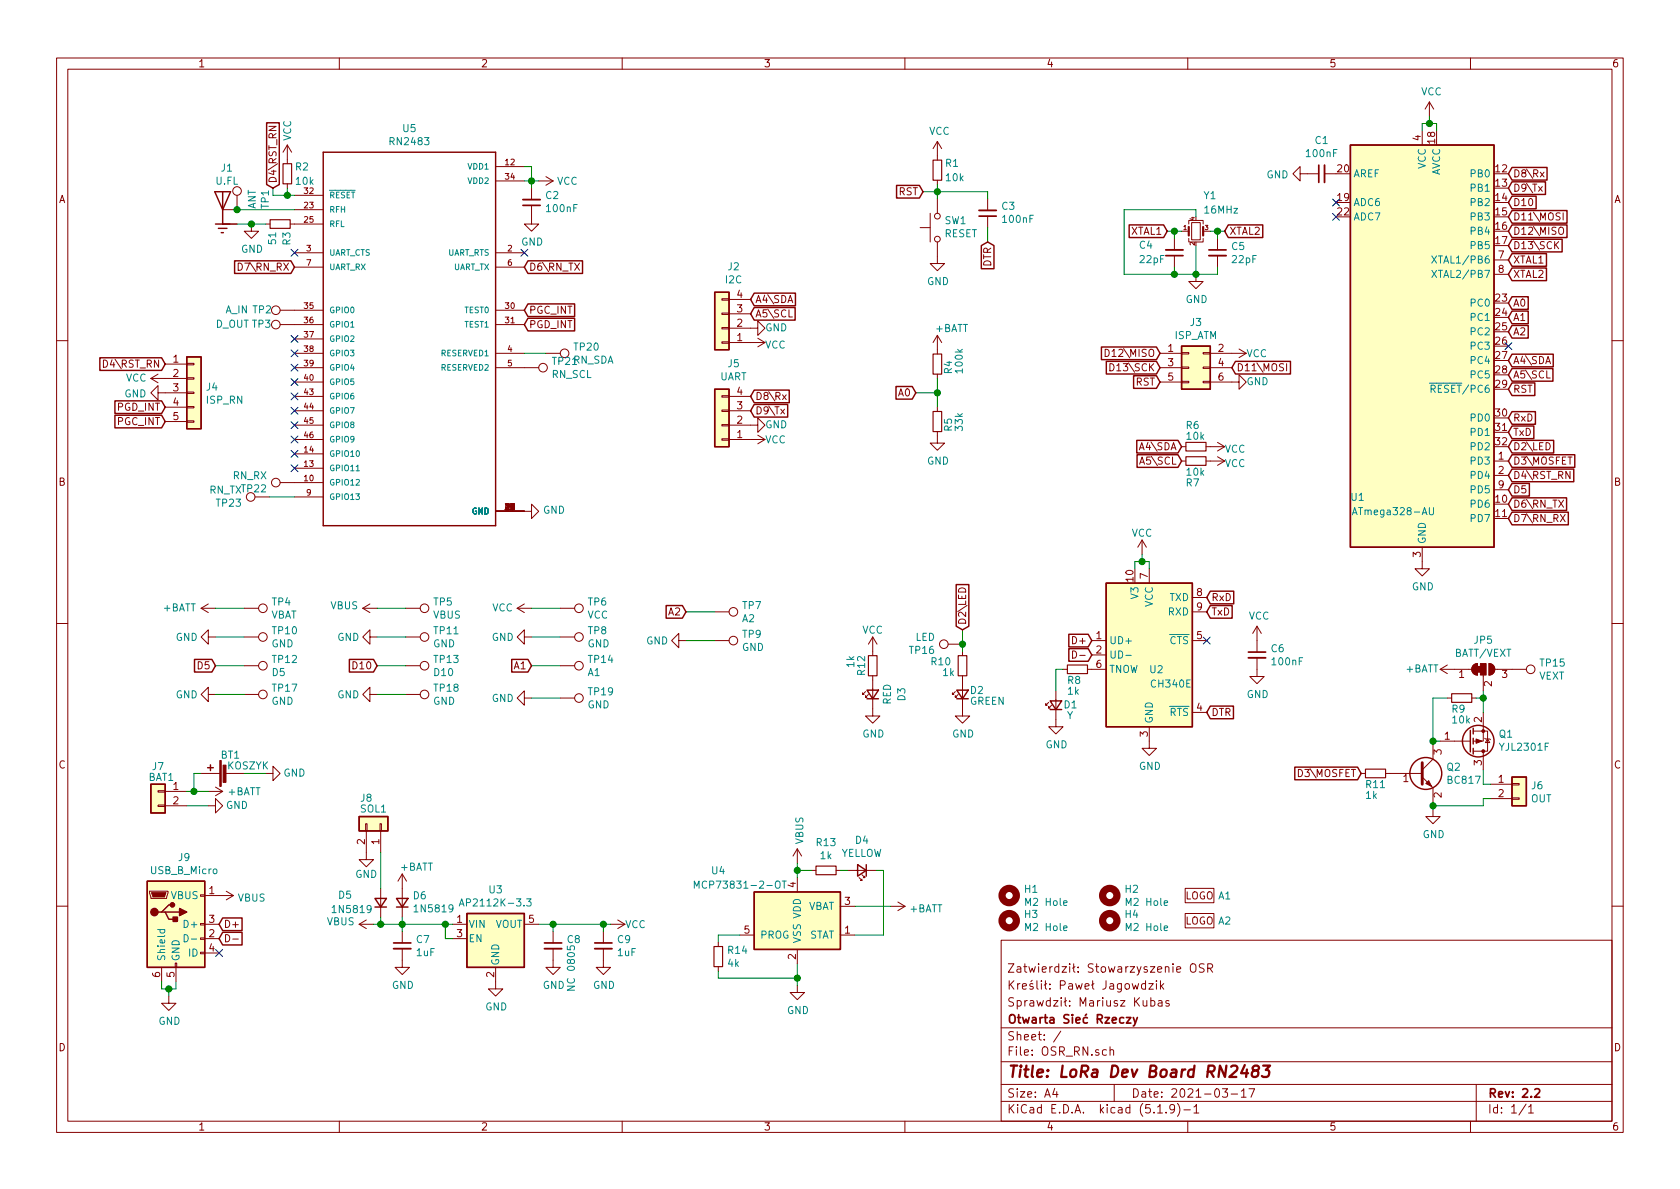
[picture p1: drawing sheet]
<svg xmlns="http://www.w3.org/2000/svg" width="297mm" height="210mm" viewBox="0 0 297 210" stroke-linecap="round" stroke-linejoin="round" font-family="sans-serif">
<g fill="none" stroke="#840000" stroke-width=".18">
<path d="M10 10.3h277v189.9h-277zM12 12.2h273v186.1h-273zM60 10.3v1.9M110 10.3v1.9M160 10.3v1.9M210 10.3v1.9M252.7 18l-.7 1.3M252.7 18v2.6M252.7 18l.8 1.3M260 10.3v1.9M39.4 39.6h2.5M41.9 34.5v2.6h-2.5"/>
<path d="M44.4 39.6v1.3h1.3l-1.3 1.3-1.2-1.3h1.2M47 39.6h.8M50.8 25.6v3.4M50.8 32.5v.8M50.8 25.6l-.8 1.3M50.8 25.6l.8 1.3M51.3 39.6h5.8M52.1 37.1h5M52.1 34.5h5M87.6 32h5.1M87.6 29.5h5.1M94 36.3v3.3h1.2l-1.2 1.3-1.3-1.3h1.3"/>
<path d="M94 33.3v2M95.2 32h2.6M96.5 31.2l1.3 .8M97.8 32l-1.3 .8M164.5 37.7v5.1M165.7 25v3.3M165.7 31.9v.7M165.7 35.2v2.5M165.7 25l-.7 1.3M165.7 25l.8 1.3M174.6 35.2v2M174.6 38.2v2.1"/>
<path d="M210.2 39.6v-.6h2.5v.6M210.7 39.4h1.5v3h-1.5zM229.9 30.7v-1.2l-1.3 1.2 1.3 1.3v-1.3h3.3M234.2 30.7h2M251.5 23.1v2.5M276.4 37.6v1.3M49.5 57.4h7.6M49.5 54.9h7.6M52.1 44.7h5M52.1 47.2h5M52.1 59.9h5M87.6 57.4h5.1"/>
<path d="M87.6 54.9h5.1M87.6 44.7h5.1M87.6 47.2h5.1M127.6 52.8h1.3v.3h-1.3zM127.6 55.4h1.3v.2h-1.3zM127.6 57.9h1.3v.3h-1.3zM128.9 58h5.1v-1.2l1.3 1.2-1.3 1.3v-1.3M128.9 55.5h3.8M128.9 53h3.8M134 59.8l1.3 .8M162.7 40.3h1.8M165.7 42.8v3.8h1.3l-1.3 1.3-1.2-1.3h1.2"/>
<path d="M165.7 59.3v3.3M165.7 59.3l-.7 1.3M165.7 59.3l.8 1.3M207.6 42.2v2M207.6 45.2v2M208.9 40.9h1.3M210.2 42.2v.6h2.5v-.6M211.5 48.5v1.3h1.2l-1.2 1.2-1.3-1.2h1.3M212.7 40.9h1.3M215.3 42.2v2M215.3 45.2v2M264.2 46h2.5"/>
<path d="M264.2 48.5h2.5M275.1 43.3l.5 .7M275.6 42.7l-.7 .8M275.7 40.4l.2-.2a.47 .47 0 0 1 .6 .4l-.1 .7-.3 .1h-.3a1 1 0 0 1-.1-1zM10 60.2h2M26.7 66.9l1.2 .8M26.7 66.9h6.3M27.9 69.5v-1.3l-1.2 1.3 1.2 1.2v-1.2h5.1M27.9 66.2l-1.2 .7M29.2 64.4h3.8M29.2 72h3.8M29.2 74.5h3.8"/>
<path d="M33 74.4h1.3v.3h-1.3zM33 71.9h1.3v.2h-1.3zM33 66.8h1.3v.3h-1.3zM33 64.3h1.3v.2h-1.3zM33 69.3h1.3v.3h-1.3zM52.1 62.5h5M52.1 65h5M52.1 67.6h5M52.1 77.7h5M52.1 75.2h5M52.1 72.6h5M52.1 70.1h5"/>
<path d="M87.6 62.5h5.1M87.6 65h7.6M96.5 62.5h2.6M127.6 60.4h1.3v.3h-1.3zM127.6 70h1.3v.2h-1.3zM127.6 72.5h1.3v.3h-1.3zM127.6 77.6h1.3v.2h-1.3zM127.6 75.1h1.3v.2h-1.3zM128.9 75.2h5.1v-1.3l1.3 1.3-1.3 1.2v-1.2M128.9 60.6h6.4M128.9 77.7h6.4M128.9 72.6h3.8"/>
<path d="M128.9 70.1h3.8M134 77l1.3 .7M135.3 60.6l-1.3 .7M135.3 77.7l-1.3 .8M165.7 76.3v2.1h1.3l-1.3 1.2-1.2-1.2h1.2M165.7 66.2v.7M165.7 72v.8M195.4 61.8a.64 .64 0 0 1 .7 .6 .64 .64 0 0 1-.7 .6zM196.2 64.3a.64 .64 0 0 1 .8 .6 .64 .64 0 0 1-.8 .7zM205.1 62.5h3.8M205.1 65h3.8M205.1 67.6h3.8"/>
<path d="M208.9 67.4h1.3v.3h-1.3zM208.9 62.4h1.3v.2h-1.3zM208.9 64.9h1.3v.2h-1.3zM208.9 79h.8M212.7 67.4h1.3v.3h-1.3zM212.7 62.4h1.3v.2h-1.3zM212.7 64.9h1.3v.2h-1.3zM213.2 79h3.3M214 67.6h5.1v-1.3l1.2 1.3-1.2 1.2v-1.2M214 62.5h6.3M214 65h3.8M215.3 78.2l1.2 .8"/>
<path d="M216.5 79l-1.2 .8M219.1 61.7l1.2 .8M220.3 62.5l-1.2 .7M227.5 64.3v1.3M285 60.2h2M45.1 87.9h2.5M49.5 85.3h7.6M52.1 87.9h5M52.1 80.3h5M52.1 82.8h5M87.6 90.4h6.4v-1.3l1.2 1.3-1.2 1.3v-1.3M201.9 95.5l-.7 1.3"/>
<path d="M201.9 95.5v2.5M201.9 95.5l.8 1.3M208.9 81.5h.8M213.2 81.5h3.3M215.3 80.8l1.2 .7M216.5 81.5l-1.2 .8M251.5 96.8v3.8h1.2l-1.2 1.2-1.3-1.2h1.3M264.2 81.5h2.5M264.2 84.1h2.5M264.2 86.6h2.5M10 110.3h2M35.6 107.6h2.5"/>
<path d="M35.6 107.6l1.2 .7M36.8 112.6v-1.2l-1.2 1.2 1.2 1.3v-1.3h1.3M36.8 106.8l-1.2 .8M43.2 112.6h2.5M43.2 117.7h2.5M43.2 107.6h2.5M64.1 107.6h2.6M64.1 107.6l1.3 .7M65.4 112.6v-1.2l-1.3 1.2 1.3 1.3v-1.3h1.3M65.4 106.8l-1.3 .8M71.8 112.6h2.5M71.8 117.7h2.5"/>
<path d="M71.8 107.6h2.5M91.4 107.6h2.6M91.4 107.6l1.3 .7M92.7 112.6v-1.2l-1.3 1.2 1.3 1.3v-1.3h1.3M92.7 106.8l-1.3 .8M99.1 112.6h2.5M99.1 117.7h2.5M99.1 107.6h2.5M120 113.3v-1.3l-1.3 1.3 1.3 1.2v-1.2h1.3M126.4 108.2h2.5M126.4 113.3h2.5M154.3 119.5v7.1h1.3l-1.3 1.3-1.3-1.3h1.3"/>
<path d="M154.3 112.6v3.3M154.3 112.6l-.8 1.3M154.3 112.6l.8 1.3M167.6 113.9h2.6M170.2 119.5v7.1h1.2l-1.2 1.3-1.3-1.3h1.3M170.2 115.2v.7M188 118.4h.7M189.6 115.1a.64 .64 0 0 1 .8 .6 .64 .64 0 0 1-.8 .7zM190.9 115.9h1M192.3 118.4h3.3M193 113.3h2.6M193 115.8h2.6"/>
<path d="M203.2 100.6v2.5M210.8 108.2h2.6M210.8 113.3h2.6M210.8 105.7h2.6M222.2 116.3v3.3h1.3l-1.3 1.3-1.2-1.3h1.2M222.2 110.7l-.7 1.3M222.2 110.7v4.6M222.2 110.7l.8 1.3M254.6 118.4h5.6M254.6 118.4l1.3 .7M255.9 117.6l-1.3 .8M260.6 117.6l.6-.3v2.1a1.02 1.02 0 0 1-.9-.7 1.02 1.02 0 0 1 .3-1.1z"/>
<path d="M262.3 119.4v2.8M263.3 117.3a1.02 1.02 0 0 1 1 1.1 1.02 1.02 0 0 1-1 1zM264.3 118.4h5.6M285 110.3h2M27.9 139.8h1.3v.3h-1.3zM29.2 139.9h3.8M35.6 136.8h3.3M36.8 122.8v-1.3l-1.2 1.3 1.2 1.3v-1.3h1.3M36.8 139.9h2.6M38.1 139.2l1.3 .7M39.4 139.9l-1.3 .8M39.9 136.8h3.3"/>
<path d="M43.2 122.8h2.5M47 136.8h1.3v-1.3l1.2 1.3-1.2 1.2v-1.2M65.4 122.8v-1.3l-1.3 1.3 1.3 1.3v-1.3h1.3M71.8 122.8h2.5M92.7 123.4v-1.2l-1.3 1.2 1.3 1.3v-1.3h1.3M99.1 123.4h2.5M153 122.3l-.5 .5v-.3v.3h.3M153.5 122.8l-.5 .5v-.2v.2h.3M168.9 122.3l-.5 .5v-.3v.3h.3M169.4 122.8l-.5 .5v-.2v.2h.3M185.4 124.2l-.5 .5v-.2v.2h.3M185.9 124.7l-.5 .5v-.2v.2h.3"/>
<path d="M186.7 122.2v6.3h1.3l-1.3 1.3-1.3-1.3h1.3M203.2 128.5v3.8h1.3l-1.3 1.3-1.3-1.3h1.3M210.8 126h2.6M240.7 136.8h.7M245 136.8h6.5M251.5 137.4l1.9 1.9v2.6M253.4 131.7v2.5l-1.9 1.9M254.6 131.1h5.4M255.9 123.4h.8M260.2 123.4h.8M260.5 129.3h2.5v3.5h-2.5M262.3 126v5.1h-1.8"/>
<path d="M262.3 132.8v3.3M262.5 130.6l.1 .1h.8l.1 .1M263 130.7l.4 .6h-.8zM263.5 138.7h3.8M267.3 138.6h1.3v.2h-1.3zM26.4 157.6h3.3v.3l-.2 1h-2.8zM27.9 142.4h1.3v.2h-1.3zM29.2 142.5h3.8M35.4 158.2h.8v.3h-.8zM36.2 158.4h5.1M36.8 142.5h1.3v-1.3l1.3 1.3-1.3 1.3v-1.3M40 157.6l1.3 .8"/>
<path d="M41.3 158.4l-1.3 .7M64.6 145.7h.3v1.2h-.3zM64.8 146.9v5.1h1.2l-1.2 1.3-1.3-1.3h1.3M67.2 145.7h.2v1.2h-.2zM67.3 146.9v3.8M67.3 157.1v5.1M71.1 154.6l-.7 1.2M71.1 154.6v7.6M71.1 154.6l.8 1.2M141 150.1v2.5M141 155.2v2.5M141 150.1l-.8 1.3"/>
<path d="M141 150.1l.7 1.3M143.5 153.9h.8M147.8 153.9h.8M149.9 153.9h5M151.9 155.2l.5 .5h-.3h.3v-.3M152.4 154.7l.5 .5h-.2h.2v-.3M158.7 159.5l1.3 .8M209.5 157.1h5.1v2.5h-5.1zM253.4 143.1v1.3h1.2l-1.2 1.3-1.3-1.3h1.3M263.5 141.2h3.8M267.3 141.1h1.3v.2h-1.3zM10 160.2h2"/>
<path d="M28.6 171.1v2.5M29.8 176.1v1.3h1.3l-1.3 1.3-1.2-1.3h1.2M31 170.3h.2v.8h-.2zM31.1 171.1v2.5M35.4 168.4h.8v.3h-.8zM35.4 165.9h.8v.2h-.8zM35.4 163.3h.8v.3h-.8zM36.2 163.4h2.5M36.2 166h2.5M36.2 168.5h2.5M39.9 165.3a.64 .64 0 0 1 .7 .6 .64 .64 0 0 1-.7 .6zM41.1 166.1h1"/>
<path d="M63.5 163.4h2.5M63.5 163.4l1.3 .8M64.8 162.7l-1.3 .7M71.1 167.8v3.3h1.3l-1.3 1.2-1.3-1.2h1.3M71.1 164.7v2M80 163.4h2.5M80 166h2.5M87.6 171.1v3.8h1.3l-1.3 1.2-1.2-1.2h1.2M92.7 163.4h2.5M97.8 167.8v3.3h1.3l-1.3 1.2-1.3-1.2h1.3M97.8 164.7v2M106.7 167.8v3.3h1.2l-1.2 1.2-1.3-1.2h1.3"/>
<path d="M106.7 164.7v2M107.9 163.4h2.6M109.2 162.7l1.3 .7M110.5 163.4l-1.3 .8M127 166.6v.8M127 170.9v.8M130.8 165.3h2.5M141 174.2v1.3h1.2l-1.2 1.3-1.3-1.3h1.3M141 167.9v2.5M148.6 160.3h2.5M148.6 165.3h2.5M157.5 160.3h2.5"/>
<path d="M160 160.3l-1.3 .7M177 166.3h108v32h-108zM199 174.1l.2-.2 .4 .2v.7l-.2 .1-.4-.1zM200.2 173.9l.3 1 .3-.7 .2 .7 .3-1M202.1 176.9v.8a.39 .39 0 0 0 .7 .1M202.5 174l-.4-.1-.3 .3 .1 .6 .2 .1 .4-.1M202.5 173.4v1.5M202.8 176.9v1M203.1 173.9h.8l-.8 1h.8M203.5 177l.4-.1 .3 .3-.1 .6-.2 .1-.4-.1M203.5 176.4v1.5M204.5 173.4v.2"/>
<path d="M204.5 173.9v1M204.8 177h.6l.1 .9M205.2 173.4v1.5M205.3 174.4l.5 .5M205.5 177.3l-.5 .1-.3 .2 .3 .3 .5-.1M205.8 173.9l-.6 .6M206.7 177l-.4-.1-.2 .2 .1 .3 .5 .1v.3h-.6M209.5 161.5h5.1v2.6h-5.1zM210.7 170.5a.5 .5 0 0 1 .5 0 .5 .5 0 0 1 .3 .4v.5a.5 .5 0 0 1-.5 .5 .5 .5 0 0 1-.5-.5v-.5zM212.9 170.5l-.6-.1-.3 .3 .2 .4 .6 .3v.4l-.2 .1h-.6M213.5 171.2l.7-.1 .2-.2-.1-.3-.2-.2h-.6v1.5M213.9 171.2l.5 .7"/>
<path d="M285 160.2h2M60 198.3v1.9M110 198.3v1.9M160 198.3v1.9M177 194.8h108M177 191.8h108M177 187.8h108M177 181.8h108M186.5 192.5l-.4 1h1M186.8 193v1M187.6 182.3l-1.3 2M196.3 185.7l.2-.1 .3 .1 .1 .9"/>
<path d="M196.3 185.1v1.5M197 191.8v3M204.7 196.8h.8M206.2 196.7v.1M207.7 196l-.1 .1a.48 .48 0 0 1-.6 .1l-.2-.2 .2-.6a.48 .48 0 0 1 .6 .1 1.27 1.27 0 0 1-.2 1.2l-.4 .1M208.2 195.1a1.71 1.71 0 0 1 0 2.3M209.3 196.3h1.2M210 198.3v1.9M211.1 195.8l.4-.5v1.5M211.1 196.8h.9M216.1 192.5h.9l-.4 .6 .4 .1v.7l-.2 .1-.7-.1M217.7 193.5h1.1"/>
<path d="M219.5 193l.4-.5v1.5M219.5 194h.8M220.8 192.5h1l-.6 1.5M260 198.3v1.9M261 191.8v6.5M269.8 195.2l-1.2 2M270.3 195.8l.4-.5v1.5M270.3 196.8h.8"/>
<circle cx="41.9" cy="33.8" r=".76"/>
<circle cx="165.7" cy="38.2" r=".51"/>
<circle cx="48.8" cy="57.4" r=".76"/>
<circle cx="48.8" cy="54.9" r=".76"/>
<circle cx="165.7" cy="42.3" r=".51"/>
<circle cx="96" cy="65" r=".76"/>
<circle cx="99.8" cy="62.5" r=".76"/>
<circle cx="44.3" cy="87.9" r=".76"/>
<circle cx="48.8" cy="85.3" r=".76"/>
<circle cx="46.5" cy="107.6" r=".76"/>
<circle cx="46.5" cy="112.6" r=".76"/>
<circle cx="46.5" cy="117.7" r=".76"/>
<circle cx="75.1" cy="107.6" r=".76"/>
<circle cx="75.1" cy="112.6" r=".76"/>
<circle cx="75.1" cy="117.7" r=".76"/>
<circle cx="102.4" cy="117.7" r=".76"/>
<circle cx="102.4" cy="107.6" r=".76"/>
<circle cx="102.4" cy="112.6" r=".76"/>
<circle cx="129.7" cy="108.2" r=".76"/>
<circle cx="129.7" cy="113.3" r=".76"/>
<circle cx="166.9" cy="113.9" r=".76"/>
<circle cx="270.6" cy="118.4" r=".76"/>
<circle cx="46.5" cy="122.8" r=".76"/>
<circle cx="75.1" cy="122.8" r=".76"/>
<circle cx="102.4" cy="123.4" r=".76"/>
</g>
<g fill="none" stroke="#840000" stroke-width=".3">
<path d="M92.5 36.3h3M173.1 38.2h3M233.2 29.2v3.1M206.1 45.2h3.1M213.7 44.2h3.1M220.7 115.3h3.1M69.6 166.7h3M96.3 166.7h3M105.2 166.7h3M199.2 179.9h.7l-.7 1h.7M200.4 179.9l.3 1M201.1 179.9l-.5 1.4-.2 .1"/>
<path d="M198.7 180l-.5-.1-.2 .3v.6l.2 .1 .5-.1M271.4 192.7l.2-.2h.4l.2 .5-.9 1h.9"/>
</g>
<path d="M220.1 188.3l-.7 1.5h1.3M220.5 189.1l-.2 1.3M221.8 189.3l-.3-.2v-.3a.65 .65 0 0 1 1.1-.2v.3a.69 .69 0 0 1-.8 .4 .65 .65 0 0 0-.3 1 .66 .66 0 0 0 .8 0 .66 .66 0 0 0 .1-.8l-.2-.2M223.3 188.4h1.3l-.8 .8h.3l.3 .2a.82 .82 0 0 1-.2 .9l-.8 .1-.3-.1" fill="none" stroke="#840000" stroke-width=".41"/>
<path d="M92.5 35.3h3M173.1 37.2h3M234.2 29.2v3.1M206.1 44.2h3.1M213.7 45.2h3.1M220.7 116.3h3.1M69.6 167.8h3M96.3 167.8h3M105.2 167.8h3" fill="none" stroke="#840000" stroke-width=".33"/>
<g fill="none" stroke="#840000" stroke-width=".25">
<path d="M38 33.9h2.8l-1.4 3.2zM38.1 39.6h2.5M39.4 33.9v5.7M47.1 21.7h2.3v10.9l-1.1 .7-1.2-.7zM57.1 26.9h30.5v66.1h-30.5zM158.5 32.8h4.1l.6 1.1-.6 1.1h-4.1zM199.6 39.8h6.1l.7 1.1-.7 1.1h-6.1zM217.2 39.8h6.1v2.2h-6.1l-.7-1.1zM238.8 25.6h25.4v71.2h-25.4zM267.3 32.2h6v2.2h-6l-.6-1.1zM267.3 29.6h6.2v2.2h-6.2l-.6-1.1zM267.3 34.7h4.3v2.2h-4.3l-.6-1.1z"/>
<path d="M267.3 37.2h9.8v2.3h-9.8l-.6-1.2zM267.3 39.8h9.8v2.2h-9.8l-.6-1.1zM38.6 40.4h1.5M39.1 41.1h.4M41.5 46.1h9.9l.7 1.1-.7 1.2h-9.9zM93.3 46.1h9.7v2.3h-9.7l-.6-1.2zM93.3 56.3h8.3v2.2h-8.3l-.6-1.1zM93.3 53.7h8.3v2.3h-8.3l-.6-1.1zM126.4 51.7h2.5v10.1h-2.5zM133.3 51.8h7.3v2.3h-7.3l-.6-1.1zM133.3 54.4h7.3v2.2h-7.3l-.6-1.1zM173.5 43.4l1.1-.6 1.1 .6v4.1h-2.2z"/>
<path d="M267.3 47.4h6.1v2.2h-6.1l-.6-1.1zM267.3 44.9h6.1v2.2h-6.1l-.6-1.1zM267.3 42.3h8.9v2.2h-8.9l-.6-1.1zM267.3 52.5h2.9v2.2h-2.9l-.6-1.1zM267.3 55h2.9v2.2h-2.9l-.6-1.1zM267.3 57.6h2.9v2.2h-2.9l-.6-1.1zM17.7 63.3h10.9l.6 1.1-.6 1.1h-10.9zM20.3 73.4h8.3l.6 1.1-.6 1.2h-8.3zM20.3 70.9h8.3l.6 1.1-.6 1.1h-8.3zM33 63.1h2.6v12.7h-2.6zM126.4 68.8h2.5v10.2h-2.5zM133.3 71.5h6v2.3h-6l-.6-1.2z"/>
<path d="M133.3 69h6.2v2.2h-6.2l-.6-1.1zM158.4 68.3h2.9l.6 1.2-.6 1.1h-2.9zM194.7 61.4h9.8l.6 1.1-.6 1.1h-9.8zM195.6 63.9h8.9l.6 1.1-.6 1.1h-8.9zM200.4 66.4h4.1l.6 1.2-.6 1.1h-4.1zM201 77.9h7.3l.6 1.1-.6 1.1h-7.3zM208.9 61.2h5.1v7.6h-5.1zM218.4 63.9h9.8v2.2h-9.8l-.6-1.1zM267.3 72.8h4.2v2.2h-4.2l-.6-1.1zM267.3 75.3h3.9v2.3h-3.9l-.6-1.2zM267.3 77.9h7.4v2.2h-7.4l-.6-1.1zM267.3 67.7h4.1v2.2h-4.1l-.6-1.1z"/>
<path d="M267.3 62.6h7.3v2.3h-7.3l-.6-1.2zM267.3 65.2h7.3v2.2h-7.3l-.6-1.1zM201 80.4h7.3l.6 1.1-.6 1.1h-7.3zM267.3 88h9.7v2.3h-9.7l-.6-1.2zM267.3 85.5h3.1v2.2h-3.1l-.6-1.1zM267.3 83h11v2.2h-11l-.6-1.1zM267.3 90.6h10v2.2h-10l-.6-1.1zM267.3 80.4h11.1v2.2h-11.1l-.6-1.1zM34.4 116.6h3.1l.6 1.1-.6 1.1h-3.1zM61.8 116.6h4.2l.7 1.1-.7 1.1h-4.2zM90.5 116.6h2.8l.7 1.1-.7 1.1h-2.8zM117.8 107.1h2.8l.7 1.1-.7 1.1h-2.8z"/>
<path d="M169.1 103.4h2.2v7.3l-1.1 .7-1.1-.7zM189 114.7h3.4l.6 1.1-.6 1.1h-3.4zM189 112.2h3.4l.6 1.1-.6 1.1h-3.4zM195.6 103.1h15.2v25.4h-15.2zM214 107.1h3.9v2.2h-3.9l-.6-1.1zM214 104.5h4.1v2.3h-4.1l-.6-1.1zM26.7 138.7h2.5v5.1h-2.5zM36.7 135.8h1M37.2 135.2v1.1M153.3 122h2l-1 1.6zM153.3 123.6h2M169.2 122h2l-1 1.6z"/>
<path d="M169.2 123.6h2M185.7 123.9h2l-1 1.6zM185.7 125.5h2M214 124.9h4.1v2.2h-4.1l-.6-1.1zM228.9 135.7h11.1l.7 1.1-.7 1.1h-11.1zM260 129.2v3.8M260.5 128.8v1M260.5 130.6v1M260.5 132.3v1M267.3 137.4h2.6v5.1h-2.6zM26 155.8h10.2v15.3h-10.2zM63.5 144.4h5.1v2.5h-5.1z"/>
<path d="M66.3 158.9h2l-1 1.5zM70.1 158.9h2l-1 1.5zM133.3 157.7h15.3v10.2h-15.3zM151.6 152.9l1.6 1-1.6 1zM153.2 152.9v2M28.6 161.3h.6l.6 1.3h1.3M29.2 161.3h2.5M30.5 160h-.7l-1.2 1.3h-.7M39.4 162.3h3.4v2.3h-3.4l-.7-1.2zM39.4 164.9h3.4v2.2h-3.4l-.7-1.1zM66.3 160.4h2M70.1 160.4h2"/>
<path d="M82.5 161.5h10.2v9.6h-10.2z"/>
<circle cx="252.1" cy="136.8" r="2.82"/>
<circle cx="261.4" cy="131.1" r="2.79"/>
</g>
<g fill="none" stroke="#840000" stroke-width=".2">
<path d="M47.8 38.9h3.5v1.5h-3.5zM50 29h1.6v3.5h-1.6zM165 28.3h1.5v3.6h-1.5zM165 62.6h1.5v3.6h-1.5zM165 72.8h1.5v3.5h-1.5zM209.7 78.2h3.5v1.6h-3.5zM209.7 80.8h3.5v1.5h-3.5zM153.5 115.9h1.6v3.6h-1.6zM169.4 115.9h1.5v3.6h-1.5zM188.7 117.6h3.6v1.5h-3.6zM241.4 136h3.6v1.5h-3.6zM256.7 122.7h3.5v1.5h-3.5z"/>
<path d="M144.3 153.2h3.5v1.5h-3.5zM126.2 167.4h1.6v3.5h-1.6z"/>
</g>
<g fill="#ffffc2" stroke="#ffffc2" stroke-width=".18">
<path d="M267.3 137.4h2.6v5.1h-2.6z"/>
<path d="M238.8 25.6h25.4v71.2h-25.4z"/>
<path d="M195.6 103.1h15.2v25.4h-15.2z"/>
<path d="M63.5 144.4h5.1v2.5h-5.1z"/>
<path d="M26.7 138.7h2.5v5.1h-2.5z"/>
<path d="M82.5 161.5h10.2v9.6h-10.2z"/>
<path d="M133.3 157.7h15.3v10.2h-15.3z"/>
<path d="M26 155.8h10.2v15.3h-10.2z"/>
<path d="M208.9 61.2h5.1v7.6h-5.1z"/>
<path d="M126.4 51.7h2.5v10.1h-2.5z"/>
<path d="M126.4 68.8h2.5v10.2h-2.5z"/>
<path d="M33 63.1h2.6v12.7h-2.6z"/>
</g>
<path d="M210.2 40.1v1.6M212.7 40.1v1.6" fill="none" stroke="#840000" stroke-width=".38"/>
<g fill="none" stroke="#008484" stroke-width=".18">
<path d="M253.2 45.3l.8 1.2M253.2 47.8l.8 1.3M254 45.3l-.8 1.2M254 47.8l-.8 1.3M252.7 67.8h1.3M253 68.8l.6-.1 .2-.2-.1-.3-.2-.1h-.5v1.3M253.3 68.8l.5 .6M63 83.3h.6M239.1 91l.4-1.2 .5 1.2M239.2 90.7h.6M252.7 89.8v1l.3 .2h.2l.2-.2v-1M199.1 115.9h.9"/>
<path d="M81.3 159.9h.6M93.1 158.9h.8l-.4 .5 .4 .2v.5l-.2 .1-.6-.1M122.8 157.1v-1.3l.4 .9 .4-.9v1.3M138.3 155.8h.7M138.7 155.8v1.3M27.9 164.4h1.2M28.3 164.4v.4l.2 .2 .6-.1v-.5M32.6 165.3a.64 .64 0 0 1 .7 .6 .64 .64 0 0 1-.7 .6zM33.8 166.1h1M81.2 160.2l.4-1.3 .4 1.3"/>
</g>
<g fill="#840000" stroke="#840000" stroke-width=".18">
<path d="M38.9 134.5h.2v4.6h-.2z"/>
<path d="M39.4 135.3h.6v3h-.6z"/>
<path d="M26.8 157.9h2.5l-.2 .7h-2z"/>
<path d="M261 130.7l1 .4-1 .3z"/>
<path d="M260.6 117.6l.6-.3v2.1a1.02 1.02 0 0 1-.9-.7 1.02 1.02 0 0 1 .3-1.1z"/>
<path d="M263.3 117.3a1.02 1.02 0 0 1 1 1.1 1.02 1.02 0 0 1-1 1z"/>
<path d="M261.2 117.9h.5v1h-.5z"/>
<path d="M261.7 117.3h1.1v2.1h-1.1z"/>
<path d="M252.1 138.6l.5-.6 .5 1.1z"/>
<circle cx="262.3" cy="129.3" r=".25"/>
<circle cx="262.3" cy="132.8" r=".25"/>
</g>
<g fill="#840000" stroke="#840000" stroke-width=".25">
<path d="M30.6 162.2h.8v.7h-.8z"/>
<path d="M31.7 160.6l1.3 .7-1.3 .6z"/>
<circle cx="27.3" cy="161.3" r=".63"/>
<circle cx="30.5" cy="160" r=".38"/>
</g>
<path d="M251.5 134.9v3.8" fill="none" stroke="#840000" stroke-width=".51"/>
<g fill="none" stroke="#840000" stroke-width="1.3">
<circle cx="178.4" cy="158.4" r="1.27"/>
<circle cx="196.2" cy="158.4" r="1.27"/>
<circle cx="178.4" cy="162.8" r="1.27"/>
<circle cx="196.2" cy="162.8" r="1.27"/>
</g>
<g fill="none" stroke="#008400" stroke-width=".18">
<path d="M41.9 37.1h10.2M41.9 39.6h5.1M48.3 33.3v1.2h3.8M50.8 33.3v1.2M92.7 32h2.5M92.7 29.5h1.3v3.8M163.2 33.9h11.4v1.3M165.7 32.6v2.6M211.5 38.3v-1.2h-12.7v11.4h16.5v-1.3M251.5 23.1v-1.3h2.5v1.3M252.7 20.6v1.2M174.6 40.3v2.5"/>
<path d="M206.4 40.9h2.5M207.6 40.9v1.3M207.6 47.2v1.3M211.5 43.4v5.1M214 40.9h2.5M215.3 40.9v1.3M92.7 62.5h3.8M161.9 69.5h3.8M165.7 66.9v5.1M47.6 87.9h4.5M201.9 98v1.3M38.1 107.6h5.1"/>
<path d="M38.1 112.6h5.1M38.1 117.7h5.1M66.7 107.6h5.1M66.7 112.6h5.1M66.7 117.7h5.1M94 107.6h5.1M94 112.6h5.1M94 117.7h5.1M121.3 108.2h5.1M121.3 113.3h5.1M170.2 111.4v3.8M188 118.4h-1.3v3.8"/>
<path d="M200.7 100.6v-1.3h2.5v1.3M33 139.9h3.8M35.6 136.8h-1.3v3.1M38.1 122.8h5.1M43.2 136.8h3.8M66.7 122.8h5.1M94 123.4h5.1M253.4 131.1h1.2M255.9 123.4h-2.5v8.3M261 123.4h1.3M262.3 122.2v3.8M262.3 136.1v2.6h1.2"/>
<path d="M33 142.5h3.8M67.3 150.7v6.4M141 153.9h2.5M141 152.6v2.6M148.6 153.9h1.3M154.9 153.9h1.3v11.4h-5.1M253.4 141.9v1.2M263.5 141.2h-1.2v1.3h-8.9M28.6 173.6v1.3h2.5v-1.3M29.8 174.9v1.2M66 163.4h14M67.3 162.2v1.2"/>
<path d="M71.1 162.2v2.5M78.7 163.4v2.6h1.3M95.2 163.4h12.7M97.8 163.4v1.3M106.7 163.4v1.3M127 171.7v1.3h14M130.8 165.3h-3.8v1.3M141 170.4v3.8M151.1 160.3h6.4"/>
</g>
<g fill="#008400" stroke="#008400" stroke-width=".25">
<circle cx="44.5" cy="39.6" r=".51"/>
<circle cx="262.3" cy="123.4" r=".51"/>
<circle cx="253.4" cy="142.5" r=".51"/>
<circle cx="106.7" cy="163.4" r=".51"/>
<circle cx="170.2" cy="113.9" r=".51"/>
<circle cx="97.8" cy="163.4" r=".51"/>
<circle cx="71.1" cy="163.4" r=".51"/>
<circle cx="78.7" cy="163.4" r=".51"/>
<circle cx="141" cy="173" r=".51"/>
<circle cx="141" cy="153.9" r=".51"/>
<circle cx="165.7" cy="33.9" r=".51"/>
<circle cx="253.4" cy="131.1" r=".51"/>
<circle cx="29.8" cy="174.9" r=".51"/>
<circle cx="201.9" cy="99.3" r=".51"/>
<circle cx="252.7" cy="21.8" r=".51"/>
<circle cx="67.3" cy="163.4" r=".51"/>
<circle cx="50.8" cy="34.5" r=".51"/>
<circle cx="207.6" cy="40.9" r=".51"/>
<circle cx="215.3" cy="40.9" r=".51"/>
<circle cx="165.7" cy="69.5" r=".51"/>
<circle cx="34.3" cy="139.9" r=".51"/>
<circle cx="94" cy="32" r=".51"/>
<circle cx="207.6" cy="48.5" r=".51"/>
<circle cx="41.9" cy="37.1" r=".51"/>
<circle cx="211.5" cy="48.5" r=".51"/>
</g>
<g fill="none" stroke="#000084" stroke-width=".18">
<path d="M235.6 37.7l1.2 1.3M235.6 35.2l1.2 1.2M236.8 37.7l-1.2 1.3M236.8 35.2l-1.2 1.2M51.5 44.1l1.2 1.2M51.5 59.3l1.2 1.2M52.7 44.1l-1.2 1.2M52.7 59.3l-1.2 1.2M92.1 44.1l1.2 1.2M93.3 44.1l-1.2 1.2M51.5 79.6l1.2 1.3M51.5 77.1l1.2 1.2"/>
<path d="M51.5 74.6l1.2 1.2M51.5 61.9l1.2 1.2M51.5 72l1.2 1.2M51.5 69.5l1.2 1.2M51.5 66.9l1.2 1.3M51.5 64.4l1.2 1.2M52.7 79.6l-1.2 1.3M52.7 77.1l-1.2 1.2M52.7 74.6l-1.2 1.2M52.7 61.9l-1.2 1.2M52.7 72l-1.2 1.2M52.7 69.5l-1.2 1.2"/>
<path d="M52.7 66.9l-1.2 1.3M52.7 64.4l-1.2 1.2M266.1 60.6l1.2 1.2M267.3 60.6l-1.2 1.2M51.5 82.2l1.2 1.2M52.7 82.2l-1.2 1.2M212.8 112.7l1.2 1.2M214 112.7l-1.2 1.2M38.1 167.9l1.2 1.2M39.3 167.9l-1.2 1.2"/>
</g>
<text font-size="2.8" fill="#840000" x="178" y="190.5">Title: LoRa Dev Board RN2483</text>
<g font-size="2.1" fill="#840000">
<text x="178" y="172">Zatwierdzi: Stowarzyszenie OSR</text>
<text x="178" y="178">Sprawdzi: Mariusz Kubas</text>
<text x="178" y="175">Kreli: Pawe Jagowdzik</text>
<text x="178" y="184">Sheet: /</text>
<text x="178" y="181">Otwarta Sie Rzeczy</text>
<text x="178" y="186.7">File: OSR_RN.sch</text>
<text x="178" y="196.9">KiCad E.D.A. kicad (5.1.9)-1</text>
<text x="178" y="194.1">Size: A4</text>
<text x="200" y="194.1">Date: 2021-03-17</text>
<text x="263" y="194.1">Rev: 2.2</text>
<text x="263" y="196.9">Id: 1/1</text>
</g>
<g font-size="1.8" fill="#840000">
<text x="35" y="11.9">1</text>
<text x="85" y="11.9">2</text>
<text x="135" y="11.9">3</text>
<text x="185" y="11.9">4</text>
<text x="235" y="11.9">5</text>
<text x="285" y="11.9">6</text>
<text x="251.2" y="24.9" transform="rotate(-90 251.2 24.9)">4</text>
<text x="253.7" y="25.3" transform="rotate(-90 253.7 25.3)">18</text>
<text x="10.4" y="35.9">A</text>
<text x="48.9" y="32.5" transform="rotate(-90 48.9 32.5)">D4\RST_RN</text>
<text x="158.9" y="34.5">RST</text>
<text x="236.5" y="35.6">19</text>
<text x="236.5" y="30.5">20</text>
<text x="264.5" y="30.5">12</text>
<text x="264.5" y="33">13</text>
<text x="264.5" y="35.6">14</text>
<text x="267.5" y="33.9">D9\Tx</text>
<text x="267.5" y="31.4">D8\Rx</text>
<text x="285.4" y="35.9">A</text>
<text x="200" y="41.5">XTAL1</text>
<text x="217.3" y="41.5">XTAL2</text>
<text x="236.5" y="38.1">22</text>
<text x="264.5" y="38.1">15</text>
<text x="264.5" y="40.6">16</text>
<text x="267.5" y="36.4">D10</text>
<text x="267.5" y="39">D11\MOSI</text>
<text x="267.5" y="41.5">D12\MISO</text>
<text x="42.5" y="47.9">D7\RN_RX</text>
<text x="93.5" y="47.9">D6\RN_TX</text>
<text x="175.3" y="47.2" transform="rotate(-90 175.3 47.2)">DTR</text>
<text x="264.5" y="43.2">17</text>
<text x="264.9" y="45.7">7</text>
<text x="267.5" y="46.6">XTAL1</text>
<text x="267.5" y="44.1">D13\SCK</text>
<text x="130.3" y="52.7">4</text>
<text x="133.5" y="53.6">A4\SDA</text>
<text x="264.5" y="53.3">23</text>
<text x="264.9" y="48.3">8</text>
<text x="267.5" y="49.1">XTAL2</text>
<text x="93.5" y="58">PGD_INT</text>
<text x="93.5" y="55.5">PGC_INT</text>
<text x="130.3" y="57.8">2</text>
<text x="130.3" y="55.2">3</text>
<text x="133.5" y="56.1">A5\SCL</text>
<text x="264.5" y="55.9">24</text>
<text x="264.5" y="58.4">25</text>
<text x="267.5" y="54.2">A0</text>
<text x="267.5" y="56.8">A1</text>
<text x="267.5" y="59.3">A2</text>
<text x="18.6" y="65">D4\RST_RN</text>
<text x="30.6" y="64.1">1</text>
<text x="130.3" y="60.3">1</text>
<text x="196.1" y="63.1">D12\MISO</text>
<text x="196.8" y="65.7">D13\SCK</text>
<text x="206.5" y="62.2">1</text>
<text x="206.5" y="64.8">3</text>
<text x="215.4" y="62.2">2</text>
<text x="215.4" y="64.8">4</text>
<text x="218.6" y="65.7">D11\MOSI</text>
<text x="264.5" y="61">26</text>
<text x="264.5" y="63.5">27</text>
<text x="267.5" y="64.4">A4\SDA</text>
<text x="30.6" y="66.7">2</text>
<text x="30.6" y="69.2">3</text>
<text x="30.6" y="71.7">4</text>
<text x="130.3" y="69.8">4</text>
<text x="133.5" y="70.7">D8\Rx</text>
<text x="158.9" y="70.1">A0</text>
<text x="200.8" y="68.2">RST</text>
<text x="206.5" y="67.3">5</text>
<text x="215.4" y="67.3">6</text>
<text x="264.5" y="66">28</text>
<text x="264.5" y="68.6">29</text>
<text x="267.5" y="69.5">RST</text>
<text x="267.5" y="66.9">A5\SCL</text>
<text x="20.8" y="75.2">PGC_INT</text>
<text x="20.8" y="72.6">PGD_INT</text>
<text x="30.6" y="74.3">5</text>
<text x="130.3" y="77.5">1</text>
<text x="130.3" y="74.9">2</text>
<text x="130.3" y="72.4">3</text>
<text x="133.5" y="73.3">D9\Tx</text>
<text x="264.5" y="73.7">30</text>
<text x="264.5" y="76.2">31</text>
<text x="267.5" y="74.5">RxD</text>
<text x="267.5" y="77.1">TxD</text>
<text x="201.7" y="79.6">A4\SDA</text>
<text x="201.8" y="82.2">A5\SCL</text>
<text x="264.5" y="78.7">32</text>
<text x="264.9" y="81.3">1</text>
<text x="264.9" y="83.8">2</text>
<text x="267.5" y="79.6">D2\LED</text>
<text x="267.5" y="82.2">D3\MOSFET</text>
<text x="10.4" y="85.9">B</text>
<text x="264.5" y="88.9">10</text>
<text x="264.9" y="86.4">9</text>
<text x="267.5" y="89.8">D6\RN_TX</text>
<text x="267.5" y="87.2">D5</text>
<text x="267.5" y="84.7">D4\RST_RN</text>
<text x="285.4" y="85.9">B</text>
<text x="264.5" y="91.4">11</text>
<text x="267.5" y="92.3">D7\RN_RX</text>
<text x="251.2" y="98.5" transform="rotate(-90 251.2 98.5)">3</text>
<text x="200.4" y="102.8" transform="rotate(-90 200.4 102.8)">10</text>
<text x="202.9" y="102.3" transform="rotate(-90 202.9 102.3)">7</text>
<text x="211.6" y="105.4">8</text>
<text x="211.6" y="107.9">9</text>
<text x="214.1" y="106.3">RxD</text>
<text x="118.2" y="108.8">A2</text>
<text x="170.8" y="110.6" transform="rotate(-90 170.8 110.6)">D2\LED</text>
<text x="189.9" y="113.9">D+</text>
<text x="193.8" y="113">1</text>
<text x="211.6" y="113">5</text>
<text x="214.1" y="108.8">TxD</text>
<text x="35.1" y="118.4">D5</text>
<text x="62.6" y="118.4">D10</text>
<text x="90.9" y="118.4">A1</text>
<text x="193.8" y="115.6">2</text>
<text x="193.8" y="118.1">6</text>
<text x="258" y="119.9">1</text>
<text x="265.6" y="119.9">3</text>
<text x="211.6" y="125.7">4</text>
<text x="263.8" y="121.4" transform="rotate(-90 263.8 121.4)">2</text>
<text x="202.9" y="130.3" transform="rotate(-90 202.9 130.3)">3</text>
<text x="214.1" y="126.6">DTR</text>
<text x="255.4" y="130.8">1</text>
<text x="262" y="127.7" transform="rotate(-90 262 127.7)">2</text>
<text x="10.4" y="135.9">C</text>
<text x="229.7" y="137.4">D3\MOSFET</text>
<text x="254.9" y="133.4" transform="rotate(-90 254.9 133.4)">3</text>
<text x="262" y="135.4" transform="rotate(-90 262 135.4)">3</text>
<text x="285.4" y="135.9">C</text>
<text x="30.6" y="139.7">1</text>
<text x="30.6" y="142.2">2</text>
<text x="248.1" y="138.3">1</text>
<text x="254.9" y="141.1" transform="rotate(-90 254.9 141.1)">2</text>
<text x="264.9" y="138.4">1</text>
<text x="264.9" y="141">2</text>
<text x="64.5" y="149.3" transform="rotate(-90 64.5 149.3)">2</text>
<text x="67.1" y="149.3" transform="rotate(-90 67.1 149.3)">1</text>
<text x="37" y="158.1">1</text>
<text x="140.7" y="156.9" transform="rotate(-90 140.7 156.9)">4</text>
<text x="149.4" y="160">3</text>
<text x="209.5" y="159">LOGO</text>
<text x="37" y="165.7">2</text>
<text x="37" y="163.2">3</text>
<text x="39.5" y="164.1">D+</text>
<text x="80.8" y="163.2">1</text>
<text x="80.8" y="165.7">3</text>
<text x="93.5" y="163.2">5</text>
<text x="131.6" y="165.1">5</text>
<text x="149.4" y="165.1">1</text>
<text x="209.5" y="163.5">LOGO</text>
<text x="28.3" y="172.8" transform="rotate(-90 28.3 172.8)">6</text>
<text x="30.9" y="172.8" transform="rotate(-90 30.9 172.8)">5</text>
<text x="37" y="168.3">4</text>
<text x="87.4" y="172.8" transform="rotate(-90 87.4 172.8)">2</text>
<text x="140.7" y="169.6" transform="rotate(-90 140.7 169.6)">2</text>
<text x="10.4" y="185.9">D</text>
<text x="285.4" y="185.9">D</text>
<text x="35" y="199.9">1</text>
<text x="85" y="199.9">2</text>
<text x="135" y="199.9">3</text>
<text x="185" y="199.9">4</text>
<text x="235" y="199.9">5</text>
<text x="285" y="199.9">6</text>
</g>
<g font-size="1.8" fill="#008484">
<text x="251.3" y="16.9">VCC</text>
<text x="71.3" y="23.4">U5</text>
<text x="164.3" y="23.8">VCC</text>
<text x="51.5" y="24.9" transform="rotate(-90 51.5 24.9)">VCC</text>
<text x="69.2" y="25.7">RN2483</text>
<text x="167.2" y="29.5">R1</text>
<text x="231.1" y="27.8">100nF</text>
<text x="232.6" y="25.5">C1</text>
<text x="252.1" y="29.9" transform="rotate(-90 252.1 29.9)">VCC</text>
<text x="38.2" y="32.7">U.FL</text>
<text x="39.1" y="30.3">J1</text>
<text x="52.3" y="30.1">R2</text>
<text x="52.4" y="32.7">10k</text>
<text x="96.5" y="35.2">C2</text>
<text x="98.5" y="32.7">VCC</text>
<text x="167.3" y="32">10k</text>
<text x="212.9" y="35.2">Y1</text>
<text x="223.9" y="31.5">GND</text>
<text x="239.3" y="31.4">AREF</text>
<text x="254.6" y="31.2" transform="rotate(-90 254.6 31.2)">AVCC</text>
<text x="260.2" y="31.4">PB0</text>
<text x="260.2" y="33.9">PB1</text>
<text x="45.2" y="37" transform="rotate(-90 45.2 37)">ANT</text>
<text x="47.5" y="36.9" transform="rotate(-90 47.5 36.9)">TP1</text>
<text x="96.8" y="37.5">100nF</text>
<text x="167" y="42">RESET</text>
<text x="167.1" y="39.6">SW1</text>
<text x="177.2" y="37.1">C3</text>
<text x="177.4" y="39.4">100nF</text>
<text x="213.1" y="37.8">16MHz</text>
<text x="239.3" y="36.4">ADC6</text>
<text x="239.3" y="39">ADC7</text>
<text x="260.2" y="36.4">PB2</text>
<text x="260.2" y="39">PB3</text>
<text x="260.2" y="41.5">PB4</text>
<text x="42.6" y="44.7">GND</text>
<text x="48.8" y="43.1" transform="rotate(-90 48.8 43.1)">51</text>
<text x="51.4" y="43.3" transform="rotate(-90 51.4 43.3)">R3</text>
<text x="92.2" y="43.4">GND</text>
<text x="128.8" y="47.8">J2</text>
<text x="201.5" y="44">C4</text>
<text x="201.6" y="46.5">22pF</text>
<text x="217.8" y="44.2">C5</text>
<text x="217.9" y="46.5">22pF</text>
<text x="254.1" y="46.6">XTAL1/PB6</text>
<text x="260.2" y="44.1">PB5</text>
<text x="128.3" y="50.1">I2C</text>
<text x="163.9" y="50.4">GND</text>
<text x="209.6" y="53.6">GND</text>
<text x="254.1" y="49.1">XTAL2/PB7</text>
<text x="38.1" y="58">D_OUT TP3</text>
<text x="39.9" y="55.4">A_IN TP2</text>
<text x="135.3" y="58.6">GND</text>
<text x="165.4" y="58.7">+BATT</text>
<text x="207.6" y="60">ISP_ATM</text>
<text x="210.5" y="57.7">J3</text>
<text x="260.2" y="54.2">PC0</text>
<text x="260.2" y="56.8">PC1</text>
<text x="260.2" y="59.3">PC2</text>
<text x="97.8" y="64.5">TP21RN_SDA</text>
<text x="101.6" y="62">TP20</text>
<text x="128.8" y="64.9">J5</text>
<text x="135.3" y="61.6">VCC</text>
<text x="170.2" y="65.8" transform="rotate(-90 170.2 65.8)">100k</text>
<text x="220.4" y="63.2">VCC</text>
<text x="260.2" y="61.8">PC3</text>
<text x="260.2" y="64.4">PC4</text>
<text x="22" y="70.3">GND</text>
<text x="22.3" y="67.5">VCC</text>
<text x="36.5" y="69.1">J4</text>
<text x="36.5" y="71.4">ISP_RN</text>
<text x="97.6" y="66.8">RN_SCL</text>
<text x="127.3" y="67.3">UART</text>
<text x="168.3" y="66.1" transform="rotate(-90 168.3 66.1)">R4</text>
<text x="220.4" y="68.1">GND</text>
<text x="253.8" y="69.5">RESET/PC6</text>
<text x="260.2" y="66.9">PC5</text>
<text x="135.3" y="75.7">GND</text>
<text x="168.3" y="76.2" transform="rotate(-90 168.3 76.2)">R5</text>
<text x="170.2" y="76.1" transform="rotate(-90 170.2 76.1)">33k</text>
<text x="209.8" y="75.9">R6</text>
<text x="209.9" y="77.8">10k</text>
<text x="260.2" y="74.5">PD0</text>
<text x="260.2" y="77.1">PD1</text>
<text x="135.3" y="78.4">VCC</text>
<text x="163.9" y="82.2">GND</text>
<text x="216.5" y="80.1">VCC</text>
<text x="216.5" y="82.6">VCC</text>
<text x="260.2" y="82.2">PD3</text>
<text x="260.2" y="79.6">PD2</text>
<text x="37" y="87.3">RN_TXTP22</text>
<text x="38.3" y="89.6">TP23</text>
<text x="41.2" y="84.8">RN_RX</text>
<text x="209.8" y="86">R7</text>
<text x="209.9" y="84.1">10k</text>
<text x="238.9" y="88.6">U1</text>
<text x="260.2" y="89.8">PD6</text>
<text x="260.2" y="84.7">PD4</text>
<text x="260.2" y="87.2">PD5</text>
<text x="96" y="90.9">GND</text>
<text x="200.1" y="94.9">VCC</text>
<text x="239.9" y="91.1">ATmega328-AU</text>
<text x="260.2" y="92.3">PD7</text>
<text x="252.1" y="96.3" transform="rotate(-90 252.1 96.3)">GND</text>
<text x="48.1" y="107.1">TP4</text>
<text x="58.4" y="107.7">VBUS</text>
<text x="76.7" y="107.1">TP5</text>
<text x="104" y="107.1">TP6</text>
<text x="131.3" y="107.7">TP7</text>
<text x="201.3" y="105.8" transform="rotate(-90 201.3 105.8)">V3</text>
<text x="203.8" y="107.4" transform="rotate(-90 203.8 107.4)">VCC</text>
<text x="206.8" y="106.3">TXD</text>
<text x="249.6" y="104.4">GND</text>
<text x="28.9" y="108.1">+BATT</text>
<text x="31.1" y="113.3">GND</text>
<text x="47.8" y="109.4">VBAT</text>
<text x="48.2" y="112.2">TP10</text>
<text x="59.6" y="113.3">GND</text>
<text x="76.6" y="109.4">VBUS</text>
<text x="76.8" y="112.2">TP11</text>
<text x="86.9" y="113.3">GND</text>
<text x="87" y="108.1">VCC</text>
<text x="103.9" y="109.4">VCC</text>
<text x="104" y="112.2">TP8</text>
<text x="114.2" y="114">GND</text>
<text x="131.2" y="110">A2</text>
<text x="131.3" y="112.8">TP9</text>
<text x="152.5" y="112.1">VCC</text>
<text x="161.8" y="113.3">LED</text>
<text x="196.1" y="113.9">UD+</text>
<text x="206.6" y="108.8">RXD</text>
<text x="206.8" y="113.9">CTS</text>
<text x="220.8" y="109.6">VCC</text>
<text x="260.7" y="113.8">JP5</text>
<text x="48" y="114.5">GND</text>
<text x="48.2" y="119.6">D5</text>
<text x="48.2" y="117.2">TP12</text>
<text x="76.6" y="114.5">GND</text>
<text x="76.8" y="117.2">TP13</text>
<text x="76.8" y="119.6">D10</text>
<text x="103.9" y="114.5">GND</text>
<text x="103.9" y="119.6">A1</text>
<text x="104.1" y="117.2">TP14</text>
<text x="131.2" y="115.1">GND</text>
<text x="151.1" y="118" transform="rotate(-90 151.1 118)">1k</text>
<text x="153" y="119.3" transform="rotate(-90 153 119.3)">R12</text>
<text x="160.9" y="115.6">TP16</text>
<text x="164.7" y="117.6">R10</text>
<text x="166.8" y="119.6">1k</text>
<text x="196.1" y="116.5">UD-</text>
<text x="196.1" y="119">TNOW</text>
<text x="203.4" y="119">U2</text>
<text x="224.8" y="115.3">C6</text>
<text x="225" y="117.6">100nF</text>
<text x="248.6" y="118.9">+BATT</text>
<text x="257.4" y="116.1">BATT/VEXT</text>
<text x="272.4" y="117.9">TP15</text>
<text x="31.1" y="123.5">GND</text>
<text x="48" y="124.6">GND</text>
<text x="48.2" y="122.3">TP17</text>
<text x="59.6" y="123.5">GND</text>
<text x="76.6" y="124.6">GND</text>
<text x="76.8" y="122.3">TP18</text>
<text x="86.9" y="124.1">GND</text>
<text x="103.9" y="125.3">GND</text>
<text x="104.1" y="123">TP19</text>
<text x="157.5" y="124.6" transform="rotate(-90 157.5 124.6)">RED</text>
<text x="160.1" y="123.9" transform="rotate(-90 160.1 123.9)">D3</text>
<text x="171.4" y="124.6">GREEN</text>
<text x="171.6" y="122.7">D2</text>
<text x="188.2" y="125.3">D1</text>
<text x="188.8" y="120.9">R8</text>
<text x="188.8" y="122.9">1k</text>
<text x="203.7" y="121.6">CH340E</text>
<text x="220.4" y="123.4">GND</text>
<text x="272.1" y="120.2">VEXT</text>
<text x="152.5" y="130.4">GND</text>
<text x="168.4" y="130.4">GND</text>
<text x="188.6" y="127.2">Y</text>
<text x="203.8" y="128" transform="rotate(-90 203.8 128)">GND</text>
<text x="206.8" y="126.6">RTS</text>
<text x="256.7" y="126">R9</text>
<text x="256.9" y="127.9">10k</text>
<text x="265.1" y="130.4">Q1</text>
<text x="27" y="136.2">J7</text>
<text x="39.1" y="134.2">BT1</text>
<text x="40.2" y="136.1">KOSZYK</text>
<text x="50.1" y="137.3">GND</text>
<text x="184.9" y="132.3">GND</text>
<text x="201.4" y="136.1">GND</text>
<text x="255.9" y="136.3">Q2</text>
<text x="265.4" y="132.8">YJL2301F</text>
<text x="26.2" y="138.1">BAT1</text>
<text x="40" y="143">GND</text>
<text x="40.3" y="140.6">+BATT</text>
<text x="63.7" y="143.7">SOL1</text>
<text x="63.8" y="141.8">J8</text>
<text x="241.5" y="141.3">1k</text>
<text x="241.6" y="139.4">R11</text>
<text x="256.1" y="138.6">BC817</text>
<text x="270.7" y="141.9">OUT</text>
<text x="270.8" y="139.6">J6</text>
<text x="142" y="149.3" transform="rotate(-90 142 149.3)">VBUS</text>
<text x="144.4" y="149.6">R13</text>
<text x="151.3" y="149.2">D4</text>
<text x="251.5" y="148.2">GND</text>
<text x="26.7" y="154.6">USB_B_Micro</text>
<text x="31.6" y="152.3">J9</text>
<text x="62.8" y="155.2">GND</text>
<text x="70.8" y="154">+BATT</text>
<text x="125.9" y="154.6">U4</text>
<text x="145.1" y="151.9">1k</text>
<text x="148.6" y="151.5">YELLOW</text>
<text x="30.3" y="159">VBUS</text>
<text x="42.1" y="159.4">VBUS</text>
<text x="59.1" y="161.5">1N5819</text>
<text x="59.9" y="158.9">D5</text>
<text x="73.1" y="159">D6</text>
<text x="73.6" y="161.3">1N5819</text>
<text x="82.3" y="160.3">AP2112K-3.3</text>
<text x="86.5" y="158">U3</text>
<text x="124.1" y="157.1">MCP73831-2-OT</text>
<text x="142.7" y="160.9">VBAT</text>
<text x="160.9" y="161.3">+BATT</text>
<text x="181.2" y="157.9">H1</text>
<text x="181.6" y="160.2">M2 Hole</text>
<text x="199" y="157.9">H2</text>
<text x="199.4" y="160.2">M2 Hole</text>
<text x="215.4" y="159">A1</text>
<text x="32.9" y="164.1">D+</text>
<text x="57.8" y="163.6">VBUS</text>
<text x="73.7" y="166.8">C7</text>
<text x="82.8" y="164.1">VIN</text>
<text x="82.8" y="166.6">EN</text>
<text x="87.6" y="164.1">VOUT</text>
<text x="100.3" y="166.8">C8</text>
<text x="109.2" y="166.8">C9</text>
<text x="110.5" y="164.1">VCC</text>
<text x="134.4" y="166">PROG</text>
<text x="141.6" y="166.9" transform="rotate(-90 141.6 166.9)">VSS VDD</text>
<text x="143" y="166">STAT</text>
<text x="181.2" y="162.3">H3</text>
<text x="181.6" y="164.6">M2 Hole</text>
<text x="199" y="162.3">H4</text>
<text x="199.4" y="164.6">M2 Hole</text>
<text x="215.4" y="163.5">A2</text>
<text x="29.2" y="170" transform="rotate(-90 29.2 170)">Shield</text>
<text x="31.7" y="170" transform="rotate(-90 31.7 170)">GND</text>
<text x="33.4" y="169.2">ID</text>
<text x="73.7" y="169.1">1uF</text>
<text x="88.3" y="170.8" transform="rotate(-90 88.3 170.8)">GND</text>
<text x="109.2" y="169.1">1uF</text>
<text x="128.7" y="171">4k</text>
<text x="128.8" y="168.7">R14</text>
<text x="69.3" y="174.9">GND</text>
<text x="85.8" y="178.7">GND</text>
<text x="96" y="174.9">GND</text>
<text x="101.7" y="174.7" transform="rotate(-90 101.7 174.7)">NC 0805</text>
<text x="104.9" y="174.9">GND</text>
<text x="139.1" y="179.3">GND</text>
<text x="28" y="181.2">GND</text>
</g>
<g font-size="1.4" fill="#008484">
<text x="82.8" y="30">VDD1</text>
<text x="58.2" y="35">RESET</text>
<text x="82.8" y="32.5">VDD2</text>
<text x="58.2" y="40.1">RFL</text>
<text x="58.2" y="37.6">RFH</text>
<text x="58.2" y="45.2">UART_CTS</text>
<text x="58.2" y="47.7">UART_RX</text>
<text x="79.1" y="45.2">UART_RTS</text>
<text x="80.1" y="47.7">UART_TX</text>
<text x="58.2" y="55.4">GPIO0</text>
<text x="58.2" y="57.9">GPIO1</text>
<text x="82.2" y="55.4">TEST0</text>
<text x="82.2" y="57.9">TEST1</text>
<text x="58.2" y="60.4">GPIO2</text>
<text x="58.2" y="63">GPIO3</text>
<text x="58.2" y="65.5">GPIO4</text>
<text x="78.1" y="63">RESERVED1</text>
<text x="78.1" y="65.5">RESERVED2</text>
<text x="58.2" y="68.1">GPIO5</text>
<text x="58.2" y="70.6">GPIO6</text>
<text x="58.2" y="73.1">GPIO7</text>
<text x="58.2" y="75.7">GPIO8</text>
<text x="58.2" y="80.8">GPIO10</text>
<text x="58.2" y="83.3">GPIO11</text>
<text x="58.2" y="78.2">GPIO9</text>
<text x="58.2" y="88.4">GPIO13</text>
<text x="58.2" y="85.8">GPIO12</text>
<text x="83.5" y="90.9">GND</text>
</g>
<g font-size="1.4" fill="#840000">
<text x="89.4" y="29.2">12</text>
<text x="53.8" y="34.3">32</text>
<text x="89.4" y="31.7">34</text>
<text x="53.8" y="39.4">25</text>
<text x="53.8" y="36.8">23</text>
<text x="54.2" y="44.4">3</text>
<text x="54.2" y="47">7</text>
<text x="89.8" y="44.4">2</text>
<text x="89.8" y="47">6</text>
<text x="53.8" y="54.6">35</text>
<text x="53.8" y="57.1">36</text>
<text x="53.8" y="59.7">37</text>
<text x="89.4" y="54.6">30</text>
<text x="89.4" y="57.1">31</text>
<text x="53.8" y="62.2">38</text>
<text x="53.8" y="64.8">39</text>
<text x="89.8" y="62.2">4</text>
<text x="89.8" y="64.8">5</text>
<text x="53.8" y="67.3">40</text>
<text x="53.8" y="69.8">43</text>
<text x="53.8" y="72.4">44</text>
<text x="53.8" y="74.9">45</text>
<text x="53.8" y="77.5">46</text>
<text x="53.8" y="80">14</text>
<text x="53.8" y="82.5">13</text>
<text x="53.8" y="85.1">10</text>
<text x="54.2" y="87.6">9</text>
<text x="89.4" y="90.2">11</text>
<text x="89.8" y="90.2">84</text>
<text x="90.2" y="90.2">7</text>
</g>
<g font-size="1.1" fill="#840000">
<text x="209.3" y="40.7">1</text>
<text x="211.2" y="38.9" transform="rotate(-90 211.2 38.9)">4</text>
<text x="213.1" y="40.7">3</text>
<text x="211.2" y="43.4" transform="rotate(-90 211.2 43.4)">2</text>
</g>
</svg>
